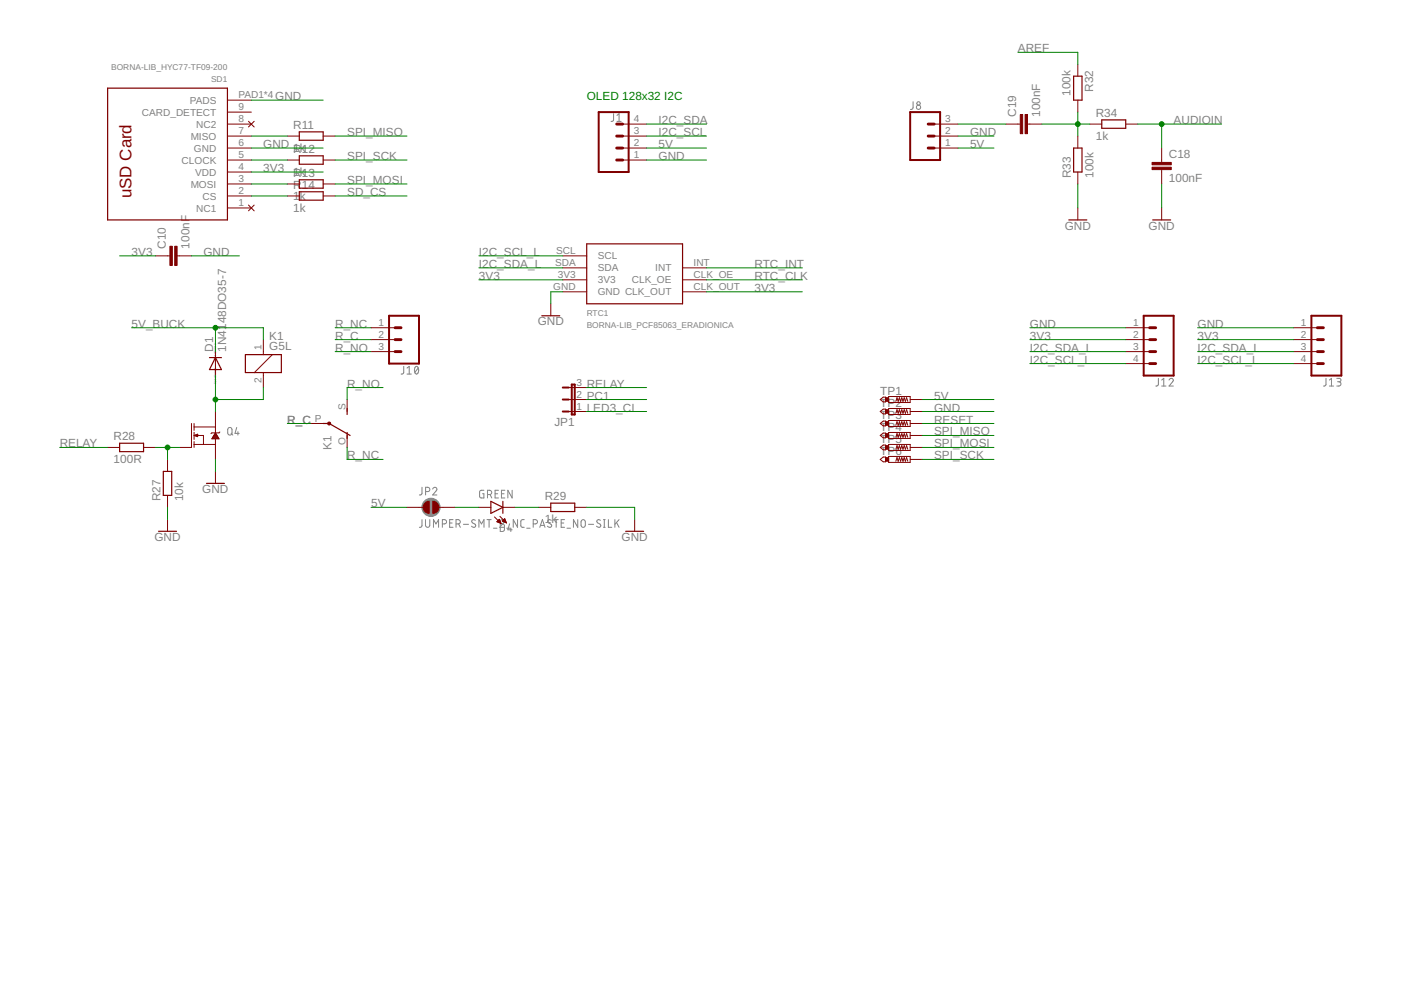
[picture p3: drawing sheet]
<svg xmlns="http://www.w3.org/2000/svg" width="297mm" height="210mm" viewBox="0 0 297 210" stroke-linecap="round" stroke-linejoin="round" font-family="sans-serif">
<g fill="none" stroke="#808080" stroke-width=".21">
<path d="M130.1 24.1v1.4l-.5 .2M130.8 25.7h.9M130.8 24.5l.5-.4v1.6M193.6 21.6l-.1 1.4-.5 .2M85.6 77.7v1.4l-.6 .2M86.3 79.3h.9M86.3 78l.5-.3v1.6M88.1 77.8l.1-.1a.8 .8 0 0 1 .6 .6 .8 .8 0 0 1-.2 .8l-.3 .2a1.04 1.04 0 0 1-.2-1.5zM88.7 78l-.8 1M48.4 90.8l.3-.2 .4 .2 .1 1a.46 .46 0 0 1-.5 .4 .46 .46 0 0 1-.4-.4zM49 91.9l.4 .3M50.2 90.6l-.4 1.3h.9"/>
<path d="M50.4 91.5v.7M245.6 80.2v1.4l-.6 .3M246.3 81.9h.9M246.3 80.6l.4-.4v1.7M247.9 80.6a.44 .44 0 0 1 .6-.4 .44 .44 0 0 1 .1 .7l-.7 1h.9M281.1 80.2v1.4l-.5 .3M281.9 81.9h.8M281.9 80.6l.4-.4v1.7M283.4 80.2h.6a.36 .36 0 0 1 .3 .4 .36 .36 0 0 1-.3 .3h-.4M283.9 80.9a.46 .46 0 0 1 .4 .5 .46 .46 0 0 1-.4 .5h-.5M89.5 110.2l-.1 1.4-.5 .2M89.5 103.3l-.1 1.4-.5 .2"/>
<path d="M90.2 110.2v1.2a.46 .46 0 0 0 .5 .4 .46 .46 0 0 0 .4-.4v-1.2M90.2 104.2h.5a.46 .46 0 0 0 .4-.4 .46 .46 0 0 0-.4-.5h-.5v1.6M91.7 103.7a.44 .44 0 0 1 .7-.4 .44 .44 0 0 1 .1 .8l-.8 .8h.9M91.9 111.8v-1.6l.5 .9 .6-.9v1.6M93.8 111.1h.4a.46 .46 0 0 0 .5-.5 .46 .46 0 0 0-.5-.4h-.4v1.6M95.3 110.9h.6M96.1 110.2h-.8v1.6h.8M96.7 111.1h.4a.46 .46 0 0 0 .5-.5 .46 .46 0 0 0-.5-.4h-.4v1.6M97.2 111.1l.4 .7M98.3 111.2h1M100.8 110.3l-.2-.1a.38 .38 0 0 0-.5 .1 .38 .38 0 0 0 .1 .5l.5 .3a.44 .44 0 0 1-.1 .7 .44 .44 0 0 1-.6-.2M101.5 111.8v-1.6l.6 .9 .5-.9v1.6"/>
<path d="M102.6 103.9h-.6l-.3 .3v1l.2 .4h.7v-.9h-.3M103.3 110.2h.8M103.4 104.9h.4a.46 .46 0 0 0 .5-.5 .46 .46 0 0 0-.5-.5h-.4v1.7M103.7 110.2v1.6M103.9 104.9l.4 .7M104.6 112h.8M105 104.7h.5M105.7 103.9h-.7v1.7h.7M106 110.5a.44 .44 0 0 1 .6-.3 .44 .44 0 0 1 .1 .7l-.7 .9h.8M106.1 111.1h.6l.2 .3v1l-.2 .2-.6 .1zM106.3 104.7h.6M107 103.9h-.7v1.7h.7"/>
<path d="M107.4 112h.8M108 111.1l-.3 1.2h.9M108.3 112v.7M108.6 103.9v1.7l-.9-1.7v1.7M109.7 110.2v1.6l-.9-1.6v1.6M111.1 110.2h-.4l-.3 .3v1.1l.3 .2h.4M111.7 112h.7M113.1 111.1h.4a.46 .46 0 0 0 .5-.5 .46 .46 0 0 0-.5-.4h-.4v1.6M114.4 111.8l.6-1.6 .5 1.6M114.6 111.4h.8M116.9 110.3l-.2-.1a.37 .37 0 0 0-.5 .1 .37 .37 0 0 0 .1 .5l.5 .3a.38 .38 0 0 1 .1 .5 .38 .38 0 0 1-.5 .2l-.3-.2M117.5 110.2h.9"/>
<path d="M117.9 110.2v1.6M119 110.9h.5M119.7 110.2h-.7v1.6h.7M120.2 112h.7M122.5 110.2v1.6l-.9-1.6v1.6M123.3 110.3l.4-.1 .3 .1 .1 1.1a.46 .46 0 0 1-.5 .4 .46 .46 0 0 1-.4-.4zM124.8 111.2h1.1M127.3 110.3l-.2-.1a.38 .38 0 0 0-.5 .1 .38 .38 0 0 0 .1 .5l.5 .3a.41 .41 0 0 1 .1 .6 .41 .41 0 0 1-.7 0l-.1-.1M128 111.8h.3M128 110.2h.3M128.1 110.2v1.6M129 110.2v1.6h.7"/>
<path d="M130.4 110.2v1.6M130.7 110.8l.6 1M131.3 110.2l-.9 1"/>
<circle cx="194.7" cy="22.8" r=".46"/>
<circle cx="194.7" cy="21.9" r=".37"/>
</g>
<circle cx="91.4" cy="107.6" r="1.93" fill="#808080" stroke="#808080" stroke-width=".21"/>
<g fill="none" stroke="#800000" stroke-width=".25">
<path d="M22.8 18.7h25.4v27.9h-25.4zM227.6 16.2h1.8v5h-1.8zM63.5 28h5v1.7h-5zM63.5 33h5v1.8h-5zM63.5 38.1h5v1.8h-5zM227.6 31.4h1.8v5.1h-1.8zM233.6 25.4h5.1v1.8h-5.1zM63.5 40.7h5v1.7h-5zM124.4 51.7h20.3v12.7h-20.3zM226.6 46.6h3.8M244.4 46.6h3.8M44.4 75.8h2.5"/>
<path d="M45.7 75.8l1.2 2.6h-2.5zM52 75.2h7.6v3.8h-7.6zM114.9 67h3.8M25.4 94h5v1.8h-5zM34.6 99.9h1.8v5.1h-1.8zM68.5 89.8h1.3l4.4 2.5M73.6 86.6v1.3M73.6 91.7v1.3M33.6 112.6h3.8M43.8 102.5h3.8M104.1 106.3l2.5 1.3-2.5 1.2zM106.6 106.3v2.5"/>
<path d="M116.8 106.7h5.1v1.8h-5.1zM132.7 112.6h3.8"/>
</g>
<g fill="none" stroke="#800000" stroke-width=".21">
<path d="M228.5 13.6v2.6M48.2 23.8h5.1M48.2 33.9h5.1M48.2 31.4h5.1M48.2 28.9h5.1M48.2 39h5.1M48.2 26.3h5.1M48.2 21.2h5.1M48.2 36.5h5.1M52.7 25.7l1.2 1.2M53.9 25.7l-1.2 1.2M60.9 33.9h2.6"/>
<path d="M60.9 28.9h2.6M60.9 39h2.6M68.5 33.9h2.6M68.5 28.9h2.6M68.5 39h2.6M132 33.9h5.1M132 31.4h5.1M132 28.9h5.1M132 26.3h5.1M198.1 31.4h5M198.1 28.9h5M198.1 26.3h5"/>
<path d="M213.3 26.3h3M217.8 26.3h3.1M228.5 21.2v2.6M228.5 28.9v2.5M228.5 36.5v2.5M231.1 26.3h2.5M238.7 26.3h2.5M246.3 31.4v3M246.3 36v3M33 54.3h3M37.5 54.3h3.1M48.2 41.6h5.1"/>
<path d="M48.2 44.1h5.1M52.7 43.5l1.2 1.2M53.9 43.5l-1.2 1.2M60.9 41.6h2.6M68.5 41.6h2.6M119.3 54.3h5.1M119.3 59.3h5.1M119.3 56.8h5.1M144.7 59.3h5.1M144.7 56.8h5.1M228.5 44.1v2.5M246.3 44.1v2.5"/>
<path d="M45.7 74.5v5.1M55.8 72v3.2M55.8 79v3.2M57.7 75.2l-3.8 3.8M78.7 69.5h5.1M78.7 72h5.1M78.7 74.5h5.1M116.8 64.4v2.6M119.3 61.9h5.1M144.7 61.9h5.1M238.7 69.5h5.1M238.7 72h5.1"/>
<path d="M238.7 74.5h5.1M238.7 77.1h5.1M274.2 69.5h5.1M274.2 72h5.1M274.2 74.5h5.1M274.2 77.1h5.1M22.8 94.9h2.6M30.4 94.9h2.6M35.5 97.4v2.5M40.6 89.8v5.1h-2.5M41.1 89.8v1.4M41.1 91.7v1.5"/>
<path d="M41.1 93.6v1.3M41.1 94.2h4.6M41.1 90.5h4.6M41.1 92.3l.8-.2v.5zM41.2 92.4l1.9-.1v1.9M41.5 92.2h.4M41.6 92.5h.3M41.8 92.1h.1M45 92.9h1.4M45 92.8h1.3M45.1 92.7h1.1M45.2 92.6h1"/>
<path d="M45.3 92.5h.8M45.3 92.4h.7M45.4 92.2h.5M45.5 92.1h.4M45.6 92h.2M45.6 91.9h.1M45.7 87.2v4.6M45.7 93v4.4M45.7 99.9v2.6M45.7 91.8l.7 1.2h-1.5zM46.6 91.6l-.2 .2h-1.5l-.2 .1M66 89.8h2.5"/>
<path d="M73.6 84.7v2.5M73.6 92.3v2.6M120.6 82.2h3.8M120.6 84.7h3.8M120.6 87.2h3.8M186.6 92.3l.7-.5h.5v1h-.5zM186.6 84.7l.7-.5h.5v1h-.5zM186.6 87.2l.7-.5h.5v1.1h-.5zM186.6 89.8l.7-.5h.5v1h-.5zM186.6 94.9l.7-.5h.5v1h-.5zM186.6 97.4l.7-.5h.5v1h-.5zM188.4 94.2h4.6v1.3h-4.6z"/>
<path d="M188.4 84.1h4.6v1.2h-4.6zM188.4 86.6h4.6v1.3h-4.6zM188.4 89.2h4.6v1.2h-4.6zM188.4 91.7h4.6v1.3h-4.6zM188.4 96.8h4.6v1.2h-4.6zM189.9 85.1l.3-.8 .2 .8 .3-.8 .2 .8 .3-.8 .3 .8 .2-.8 .3 .8 .2-.8 .3 .8M189.9 87.6l.3-.7 .2 .7 .3-.7 .2 .7 .3-.7 .3 .7 .2-.7 .3 .7 .2-.7 .3 .7M189.9 90.2l.3-.8 .2 .8 .3-.8 .2 .8 .3-.8 .3 .8 .2-.8 .3 .8 .2-.8 .3 .8M189.9 92.7l.3-.8 .2 .8 .3-.8 .2 .8 .3-.8 .3 .8 .2-.8 .3 .8 .2-.8 .3 .8M189.9 95.2l.3-.7 .2 .7 .3-.7 .2 .7 .3-.7 .3 .7 .2-.7 .3 .7 .2-.7 .3 .7M189.9 97.8l.3-.8 .2 .8 .3-.8 .2 .8 .3-.8 .3 .8 .2-.8 .3 .8 .2-.8 .3 .8M193 89.8h2.5"/>
<path d="M193 94.9h2.5M193 92.3h2.5M193 84.7h2.5M193 87.2h2.5M193 97.4h2.5M35.5 105v2.6M35.5 110.1v2.5M86.3 107.6h3.4M93 107.6h3.5M101.5 107.6h2.6M104.8 109.6l1.4 1.4M105.3 110.6l.6-.5 .3 .9z"/>
<path d="M105.4 110.6h.6M105.5 110.7h.6M105.5 110.4h.5M105.6 110.3h.3M105.8 110.8h.4M105.8 110.2h.1M106 109.5l1.4 1.4M106.1 110.9h.1M106.5 110.5l.5-.5 .4 .9zM106.6 110.4h.6M106.6 107.6h2.6M106.7 110.6h.6"/>
<path d="M106.7 110.3h.4M106.8 110.2h.3M106.9 110.1h.1M106.9 110.7h.4M107.2 110.8h.2M114.2 107.6h2.6M121.9 107.6h2.5M134.6 110.1v2.5"/>
</g>
<g fill="#800000" stroke="#800000" stroke-width=".21">
<path d="M37 52.2h.5v4.1h-.5z"/>
<path d="M36 52.2h.5v4.1h-.5z"/>
<path d="M244.3 35.5h4v.5h-4z"/>
<path d="M244.3 34.4h4v.5h-4z"/>
<path d="M217.3 24.3h.5v4h-.5z"/>
<path d="M216.3 24.3h.5v4h-.5z"/>
<path d="M187.8 84.3h.6v.8h-.6z"/>
<path d="M187.8 86.9h.6v.7h-.6z"/>
<path d="M187.8 89.4h.6v.8h-.6z"/>
<path d="M187.8 91.9h.6v.8h-.6z"/>
<path d="M187.8 94.5h.6v.7h-.6z"/>
<path d="M187.8 97h.6v.8h-.6z"/>
</g>
<path d="M126.9 23.8h6.4v12.7h-6.4zM193 23.8h6.3v10.1h-6.3zM82.5 67h6.3v10.1h-6.3zM242.5 67h6.3v12.6h-6.3zM278 67h6.4v12.6h-6.4zM119.3 82.2h1.3M119.3 84.7h1.3M119.3 87.2h1.3M121.2 81.5h.7v6.4h-.7z" fill="none" stroke="#800000" stroke-width=".42"/>
<g fill="none" stroke="#800000" stroke-width=".61">
<path d="M130.7 28.9h1.3M130.7 31.4h1.3M130.7 33.9h1.3M130.7 26.3h1.3M196.8 28.9h1.3M196.8 31.4h1.3M196.8 26.3h1.3M83.8 74.5h1.2M83.8 72h1.2M83.8 69.5h1.2M243.8 74.5h1.2M243.8 72h1.2"/>
<path d="M243.8 69.5h1.2M243.8 77.1h1.2M279.3 74.5h1.3M279.3 72h1.3M279.3 69.5h1.3M279.3 77.1h1.3"/>
</g>
<g fill="#800000" stroke="#800000" stroke-width=".21">
<path d="M91.8 106.3a1.27 1.27 0 0 1 1.2 1.3 1.27 1.27 0 0 1-1.2 1.2z" fill-rule="evenodd"/>
<path d="M90 106.7l.6-.3 .4-.1v2.5a1.27 1.27 0 0 1-1.2-.7 1.27 1.27 0 0 1 .2-1.4z" fill-rule="evenodd"/>
<circle cx="69.8" cy="89.8" r=".32"/>
</g>
<g fill="none" stroke="#008000" stroke-width=".21">
<path d="M215.8 11.1h12.7v2.5M53.3 31.4h15.2M53.3 21.2h15.2M53.3 28.9h7.6M53.3 33.9h7.6M53.3 39h7.6M53.3 36.5h15.2M71.1 28.9h15.2M71.1 33.9h15.2M71.1 39h15.2M137.1 31.4h12.7M137.1 28.9h12.7"/>
<path d="M137.1 33.9h12.7M137.1 26.3h12.7M203.1 31.4h7.6M203.1 28.9h7.6M203.1 26.3h10.2M220.9 26.3h10.2M228.5 23.8v5.1M228.5 39v5.1M241.2 26.3h17.8M246.3 26.3v5.1M246.3 39v5.1M25.4 54.3h7.6"/>
<path d="M40.6 54.3h10.2M53.3 41.6h7.6M71.1 41.6h15.2M101.5 54.3h17.8M101.5 59.3h17.8M101.5 56.8h17.8M149.8 59.3h20.3M149.8 56.8h20.3M27.9 69.5h27.9v2.5M45.7 69.5v5M45.7 79.6v7.6M71.1 69.5h7.6"/>
<path d="M71.1 72h7.6M71.1 74.5h7.6M119.3 61.9h-2.5v2.5M149.8 61.9h20.3M218.4 69.5h20.3M218.4 72h20.3M218.4 74.5h20.3M218.4 77.1h20.3M253.9 69.5h20.3M253.9 72h20.3M253.9 74.5h20.3M253.9 77.1h20.3"/>
<path d="M12.7 94.9h10.1M33 94.9h5.1M35.5 94.9v2.5M45.7 97.4v2.5M55.8 82.2v2.5h-10.1M60.9 89.8h5.1M73.6 94.9v2.5h7.6M81.2 82.2h-7.6v2.5M124.4 87.2h12.7M124.4 84.7h12.7M124.4 82.2h12.7M195.5 87.2h15.2"/>
<path d="M195.5 92.3h15.2M195.5 97.4h15.2M195.5 94.9h15.2M195.5 84.7h15.2M195.5 89.8h15.2M35.5 107.6v2.5M78.7 107.6h7.6M96.5 107.6h5M109.2 107.6h5M124.4 107.6h10.2v2.5"/>
</g>
<g fill="#008000" stroke="#008000" stroke-width=".21">
<circle cx="45.7" cy="84.7" r=".51"/>
<circle cx="35.5" cy="94.9" r=".51"/>
<circle cx="228.5" cy="26.3" r=".51"/>
<circle cx="246.3" cy="26.3" r=".51"/>
<circle cx="45.7" cy="69.5" r=".51"/>
</g>
<text font-size="3.6" fill="#800000" x="27.9" y="42" transform="rotate(-90 27.9 42)">uSD Card</text>
<g font-size="2.5" fill="#808080">
<text x="215.8" y="11.1">AREF</text>
<text x="58.4" y="21.2">GND</text>
<text x="227" y="20.3" transform="rotate(-90 227 20.3)">100k</text>
<text x="231.8" y="19.5" transform="rotate(-90 231.8 19.5)">R32</text>
<text x="62.2" y="27.4">R11</text>
<text x="73.6" y="28.9">SPI_MISO</text>
<text x="139.6" y="26.3">I2C_SDA</text>
<text x="139.6" y="28.9">I2C_SCL</text>
<text x="205.7" y="28.9">GND</text>
<text x="215.4" y="24.8" transform="rotate(-90 215.4 24.8)">C19</text>
<text x="220.5" y="24.8" transform="rotate(-90 220.5 24.8)">100nF</text>
<text x="232.3" y="29.6">1k</text>
<text x="232.3" y="24.8">R34</text>
<text x="248.8" y="26.3">AUDIOIN</text>
<text x="55.8" y="31.4">GND</text>
<text x="62.2" y="32.2">1k</text>
<text x="62.2" y="32.4">R12</text>
<text x="73.6" y="33.9">SPI_SCK</text>
<text x="139.6" y="33.9">GND</text>
<text x="139.6" y="31.4">5V</text>
<text x="205.7" y="31.4">5V</text>
<text x="247.8" y="33.6">C18</text>
<text x="55.8" y="36.5">3V3</text>
<text x="62.2" y="37.2">1k</text>
<text x="62.2" y="37.5">R13</text>
<text x="62.2" y="40.1">R14</text>
<text x="73.6" y="39">SPI_MOSI</text>
<text x="73.6" y="41.6">SD_CS</text>
<text x="227" y="37.7" transform="rotate(-90 227 37.7)">R33</text>
<text x="231.8" y="37.7" transform="rotate(-90 231.8 37.7)">100k</text>
<text x="247.8" y="38.6">100nF</text>
<text x="62.2" y="42.3">1k</text>
<text x="62.2" y="44.9">1k</text>
<text x="35.1" y="52.7" transform="rotate(-90 35.1 52.7)">C10</text>
<text x="40.2" y="52.7" transform="rotate(-90 40.2 52.7)">100nF</text>
<text x="225.7" y="48.7">GND</text>
<text x="243.5" y="48.7">GND</text>
<text x="27.9" y="54.2">3V3</text>
<text x="43.1" y="54.2">GND</text>
<text x="101.5" y="59.3">3V3</text>
<text x="101.5" y="56.8">I2C_SDA_L</text>
<text x="101.5" y="54.2">I2C_SCL_L</text>
<text x="160" y="56.8">RTC_INT</text>
<text x="160" y="59.3">RTC_CLK</text>
<text x="160" y="61.9">3V3</text>
<text x="27.9" y="69.5">5V_BUCK</text>
<text x="71.1" y="69.5">R_NC</text>
<text x="114" y="69">GND</text>
<text x="218.4" y="69.5">GND</text>
<text x="253.9" y="69.5">GND</text>
<text x="45.2" y="74.6" transform="rotate(-90 45.2 74.6)">D1</text>
<text x="48" y="74.6" transform="rotate(-90 48 74.6)">1N4148DO35-7</text>
<text x="57.1" y="74.2">G5L</text>
<text x="57.1" y="72">K1</text>
<text x="71.1" y="72">R_C</text>
<text x="71.1" y="74.6">R_NO</text>
<text x="218.4" y="72">3V3</text>
<text x="218.4" y="74.6">I2C_SDA_L</text>
<text x="218.4" y="77.1">I2C_SCL_L</text>
<text x="253.9" y="72">3V3</text>
<text x="253.9" y="74.6">I2C_SDA_L</text>
<text x="253.9" y="77.1">I2C_SCL_L</text>
<text x="73.6" y="82.2">R_NO</text>
<text x="124.4" y="82.2">RELAY</text>
<text x="186.6" y="83.7">TP1</text>
<text x="60.9" y="89.8">R_C</text>
<text x="124.4" y="87.3">LED3_CI</text>
<text x="124.4" y="84.7">PC1</text>
<text x="186.6" y="86.2">TP2</text>
<text x="186.6" y="88.8">TP3</text>
<text x="198" y="87.3">GND</text>
<text x="198" y="84.7">5V</text>
<text x="198" y="89.8">RESET</text>
<text x="12.7" y="94.9">RELAY</text>
<text x="24.1" y="93.4">R28</text>
<text x="70.3" y="95.4" transform="rotate(-90 70.3 95.4)">K1</text>
<text x="117.5" y="90.3">JP1</text>
<text x="186.6" y="91.3">TP4</text>
<text x="186.6" y="93.9">TP5</text>
<text x="198" y="92.3">SPI_MISO</text>
<text x="198" y="94.9">SPI_MOSI</text>
<text x="24.1" y="98.2">100R</text>
<text x="73.6" y="97.4">R_NC</text>
<text x="186.6" y="96.4">TP6</text>
<text x="198" y="97.4">SPI_SCK</text>
<text x="34" y="106.3" transform="rotate(-90 34 106.3)">R27</text>
<text x="38.8" y="106.3" transform="rotate(-90 38.8 106.3)">10k</text>
<text x="42.9" y="104.5">GND</text>
<text x="78.7" y="107.6">5V</text>
<text x="115.5" y="106.1">R29</text>
<text x="115.5" y="110.9">1k</text>
<text x="32.7" y="114.7">GND</text>
<text x="131.8" y="114.7">GND</text>
</g>
<text font-size="2.5" fill="#008000" x="124.4" y="21.2">OLED 128x32 I2C</text>
<g font-size="2.1" fill="#808080">
<text x="40.2" y="22">PADS</text>
<text x="50.5" y="23.4">9</text>
<text x="50.5" y="20.9">PAD1*4</text>
<text x="30.1" y="24.5">CARD_DETECT</text>
<text x="40.4" y="29.6">MISO</text>
<text x="41.6" y="27.1">NC2</text>
<text x="50.5" y="28.5">7</text>
<text x="50.5" y="26">8</text>
<text x="134.4" y="28.5">3</text>
<text x="134.4" y="26">4</text>
<text x="200.4" y="28.5">2</text>
<text x="200.4" y="26">3</text>
<text x="38.5" y="34.7">CLOCK</text>
<text x="41.1" y="32.2">GND</text>
<text x="50.5" y="33.6">5</text>
<text x="50.5" y="31">6</text>
<text x="134.4" y="33.6">1</text>
<text x="134.4" y="31">2</text>
<text x="200.4" y="31">1</text>
<text x="40.4" y="39.8">MOSI</text>
<text x="41.4" y="37.2">VDD</text>
<text x="50.5" y="41.2">2</text>
<text x="50.5" y="38.7">3</text>
<text x="50.5" y="36.1">4</text>
<text x="41.6" y="44.9">NC1</text>
<text x="42.9" y="42.3">CS</text>
<text x="50.5" y="43.7">1</text>
<text x="117.9" y="53.9">SCL</text>
<text x="117.7" y="56.4">SDA</text>
<text x="118.3" y="59">3V3</text>
<text x="126.7" y="55">SCL</text>
<text x="126.7" y="57.5">SDA</text>
<text x="138.9" y="57.5">INT</text>
<text x="147.1" y="59">CLK_OE</text>
<text x="147.1" y="56.4">INT</text>
<text x="117.3" y="61.5">GND</text>
<text x="126.7" y="60.1">3V3</text>
<text x="126.7" y="62.6">GND CLK_OUT</text>
<text x="134" y="60.1">CLK_OE</text>
<text x="147.1" y="61.5">CLK_OUT</text>
<text x="80.2" y="69.1">1</text>
<text x="80.2" y="71.7">2</text>
<text x="240.2" y="69.1">1</text>
<text x="240.2" y="71.7">2</text>
<text x="275.8" y="69.1">1</text>
<text x="275.8" y="71.7">2</text>
<text x="55.5" y="74.2" transform="rotate(-90 55.5 74.2)">1</text>
<text x="80.2" y="74.2">3</text>
<text x="240.2" y="74.2">3</text>
<text x="240.2" y="76.7">4</text>
<text x="275.8" y="74.2">3</text>
<text x="275.8" y="76.7">4</text>
<text x="55.5" y="81.2" transform="rotate(-90 55.5 81.2)">2</text>
<text x="122.2" y="81.8">3</text>
<text x="66.8" y="89.4">P</text>
<text x="73.3" y="86.9" transform="rotate(-90 73.3 86.9)">S</text>
<text x="122.2" y="86.9">1</text>
<text x="122.2" y="84.4">2</text>
<text x="73.3" y="94.4" transform="rotate(-90 73.3 94.4)">O</text>
</g>
<g font-size="1.8" fill="#808080">
<text x="23.6" y="14.9">BORNA-LIB_HYC77-TF09-200</text>
<text x="44.7" y="17.4">SD1</text>
<text x="124.4" y="69.5">BORNA-LIB_PCF85063_ERADIONICA</text>
<text x="124.4" y="66.9">RTC1</text>
</g>
<g font-size=".6" fill="#808080">
<text x="45.9" y="76.3" transform="rotate(-90 45.9 76.3)">SpiceOrder 2</text>
<text x="45.9" y="81.3" transform="rotate(-90 45.9 81.3)">SpiceOrder</text>
<text x="45.9" y="78.3" transform="rotate(-90 45.9 78.3)">1</text>
</g>
</svg>
